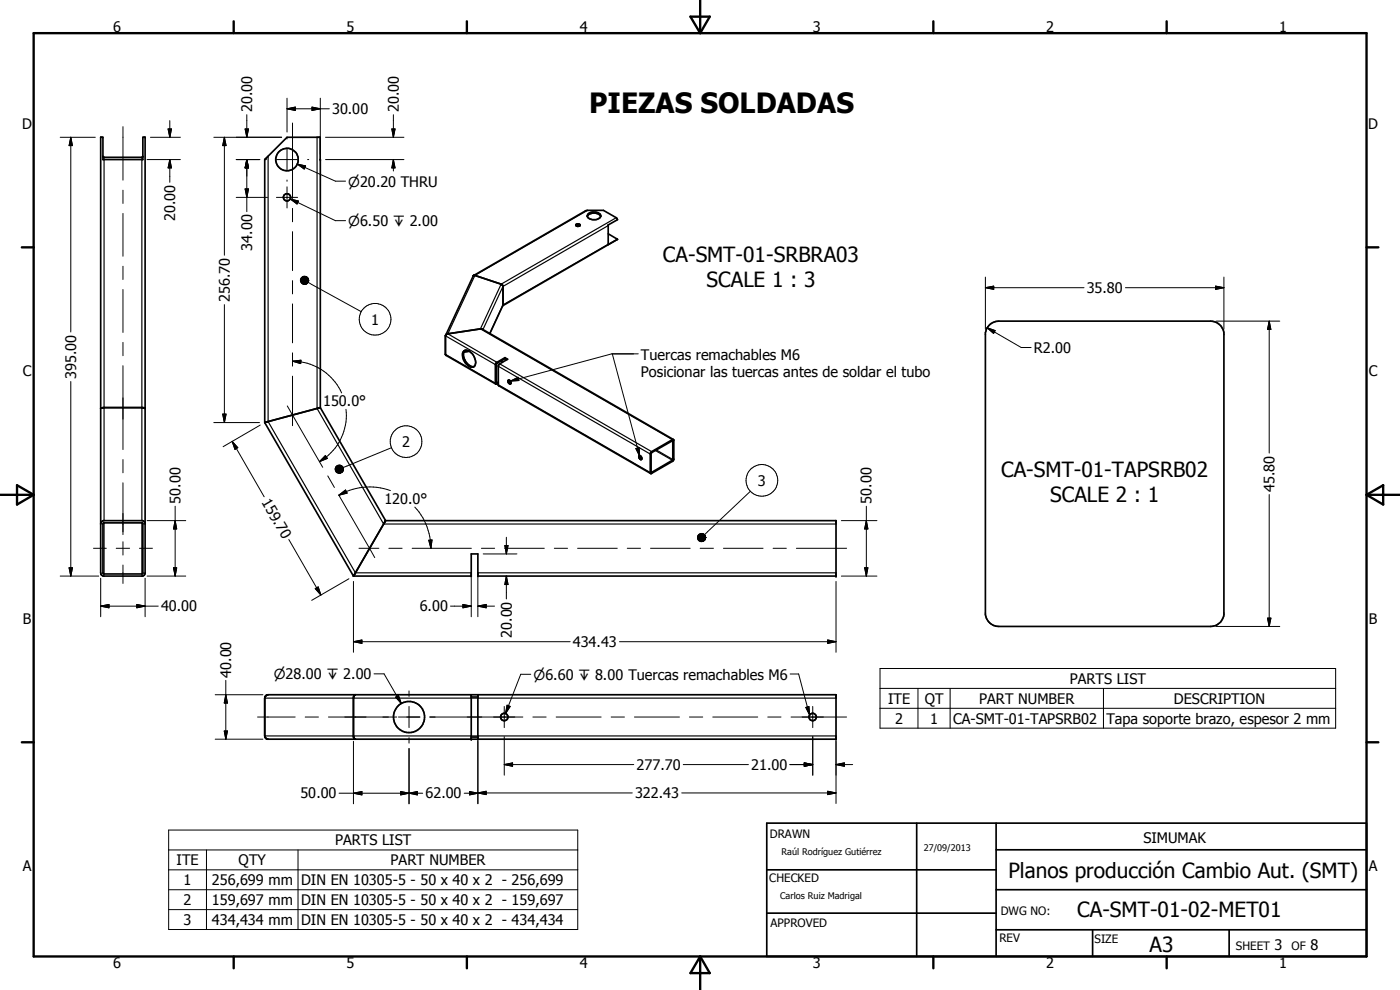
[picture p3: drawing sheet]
<svg xmlns="http://www.w3.org/2000/svg" width="420mm" height="297mm" viewBox="0 0 420 297" stroke-linecap="round" stroke-linejoin="round" font-family="sans-serif">
<g fill="none" stroke="#000" stroke-width=".51">
<path d="M30.2 41.2h.7v6.7h12v-6.7h.6v130.7l-.2 .6-.5 .3h-11.8l-.6-.3-.2-.6zM30.9 47l.3 .2h11.4l.3-.2M79.4 47.9h.1M79.4 47.9v78.9M79.5 47.9l6.6-6.7h10v81.1M96.1 47.9h.1M172.9 67.7l.6-.2 .6 .2M172.9 67.3l.7-.1 .5 .2a.57 .57 0 0 1-.7 .6 .57 .57 0 0 1-.5-.7zM176.3 64.9a2.49 2.49 0 0 1 4 0M176.5 64.2a2.55 2.55 0 0 1 3.8 .5 1.48 1.48 0 0 1-1.5 1.2h-1a1.3 1.3 0 0 1-1.4-1.6zM182.5 70.1l2.8 1.7M185.3 71.8l-2.8 1.6v-5.9l2.8-1.6-.4-.6-3.8-2.2-5.3 .1-33.7 19.5"/>
<path d="M185.3 71.8l-34.4 19.9M297.1 97.4l1.2-.8 1.5-.2h63.5a4.1 4.1 0 0 1 4 3.5v84.5a4.1 4.1 0 0 1-4 3.6h-63.5a4.1 4.1 0 0 1-4.1-3.6v-84.5l.5-1.4zM139.1 105.5a1.33 1.33 0 0 1 1.9 0 3.9 3.9 0 0 1 1.5 4.2 1.58 1.58 0 0 1-2.4-.4 3.4 3.4 0 0 1-1-3.8zM139.5 105.2a3.4 3.4 0 0 0 1.5 4.5l.6 .3h.7M140.8 105.4l-1.6 .2M147 100.1l3.9-8.4v-5.8l-.5-.6-8-2.7-.3 .1-8.3 17.9M148.8 115.2l-14.9-8.6-.2-.3v-5.5l.2-.4 10.8-1.7 57.4 33.2M149.6 115l-.8 .2M151.5 107.6l-2.5 1.5v5.8l.6-.3M151.5 107.3v.3M151.5 107.3l-2.5 1.5-.3 .5 .1 5.9M151.5 107.3l.8 .5-2.5 1.5-.2 .4v6l45.7 26.4"/>
<path d="M151.5 107.6l.6 .3M152.7 114l.2 .8 .4 .3M152.8 114h-.2a.64 .64 0 0 0-.1 .9 .64 .64 0 0 0 .8 .2M152.8 114l.4 .5 .1 .6M30.2 122.6l.8-.3h11.8l.7 .3M79.4 126.8l26.7 46M96.1 122.3l-16.7 4.5M96.1 122.3h.1M96.1 122.3l19.6 33.9M191.7 136.8a.64 .64 0 0 1 .8 .3 .64 .64 0 0 1-.1 .8l-.6-.4zM192 136.7l.1 .6 .5 .4M195.5 135.9l6.4-3.7v5.8l-6.3 3.7-.2-.1z"/>
<path d="M202 131.9l.2 .1v5.9l-.2 .3-6.7 3.9M202 131.9l-6.4 3.6-.4 .4-.1 6 .2 .2M30.2 157.2l.2-.6 .6-.4h11.8l.4 .2 .3 .8M31 157h11.8l.1 15-.2 .2h-11.5l-.3-.2zM115.7 156.2l-9.6 16.6M115.7 156.2h135.2v16.6h-107.5v-6.6h-2v6.6h-35.3M79.7 208.8l.8-.4h170.4v13.4h-170.6l-.5-.2-.4-.8v-11.3zM106.7 208.4l-.5 .4-.1 .7v11.3l.4 1M141.4 208.4v13.4M141.4 209.1h2M143.4 208.4v13.4M141.4 221.1h2"/>
<path d="M230.1 247h180v40h-180zM275.1 247v40M298.9 255h111.2M298.9 247v40M230.1 274h68.8M230.1 261h68.8M298.9 279h111.2M298.9 267h111.2M327.9 279v8M368.9 279v8"/>
<circle cx="86.1" cy="47.9" r="3.4"/>
<circle cx="86.1" cy="59.2" r="1.08"/>
<circle cx="122.7" cy="215.1" r="4.7"/>
<circle cx="151.3" cy="215.1" r="1.11"/>
<circle cx="243.9" cy="215.1" r="1.11"/>
</g>
<g fill="none" stroke="#000" stroke-width=".35">
<path d="M31.2 47.2v109M42.6 47.2v109M80.5 46.9v79.6l26.2 45.4h34.7M95.2 41.2v81.4l19.9 34.6h135.8M176.3 63.1l-33.8 19.5-8.1 17.6 14.7 8.5M182.5 73.3l-31.6 18.2-3.9 8.6M182.5 67.7l-31.6 18.2-6 13M184.9 65.3l-34.5 20-6.2 13.4 57.6 33.2M133.7 106.3l15 8.7M133.7 100.8l15 8.6M149 114.8l.1 .1M149.6 115.4l45.5 26.4"/>
<path d="M149.6 109.9l45.5 26.3M150 109.2l45.6 26.3M150.3 108.4l.5 .3M150.5 108.2l.6 .3M196.7 135.2l5.1 2.9M197 135l4.9 2.9M201.8 132.2l.1 .1M31.2 156.9v15.3M42.6 156.9v15.3M195.4 141.6l.2 .1M143.4 171.9h107.5M79.4 209.5h171.5"/>
<path d="M79.4 220.8h171.5"/>
</g>
<g fill="#000">
<circle cx="96.1" cy="47.9" r=".25"/>
<circle cx="250.9" cy="156.2" r=".25"/>
<circle cx="141.4" cy="172.8" r=".25"/>
<circle cx="143.4" cy="172.8" r=".25"/>
<circle cx="250.9" cy="172.8" r=".25"/>
<circle cx="141.4" cy="221.8" r=".25"/>
<circle cx="143.4" cy="221.8" r=".25"/>
<circle cx="250.9" cy="221.8" r=".25"/>
</g>
<g fill="none" stroke="#000" stroke-width=".71">
<path d="M10.1 9.9h400v277.1h-400zM70.1 6.4v3.5M140.1 6.4v3.5M207.2 5h5.8l-2.9 4.9zM210.1 0v9.9M280.1 6.4v3.5M350.1 6.4v3.5M6.6 74.2h3.5M410.1 74.2h3.6M.1 148.5h10M5.1 145.6l5 2.9-5 2.9zM410.1 148.5h10"/>
<path d="M410.1 148.5l5-2.9v5.8zM6.6 222.7h3.5M410.1 222.7h3.6M70.1 287v3.5M140.1 287v3.5M210.1 287v10M210.1 287l2.9 5h-5.8zM280.1 287v3.5M350.1 287v3.5"/>
</g>
<g fill="none" stroke="#000" stroke-width=".3">
<path d="M36.9 38v16.1M50.4 38.7h1.1l-.5 2.5zM51 36.2v5M73.6 38.7h1l-.5 2.5zM74.1 34.4v6.8M86.1 32.6l2.5-.5v1zM86.1 29.5v10.1M86.1 32.6h12.7M87.8 36.9v22.7M93.6 32.1l2.5 .5-2.5 .5zM96.1 29.5v16.8M117.6 38.7h1l-.5 2.5z"/>
<path d="M118.1 34.4v6.8M18.1 41.2h10.5M21.2 41.2l.5 2.5h-1zM21.2 41.2v58.4M36.9 57.1v3.9M44.1 47.9h10M45.2 41.2h8.9M51 47.9l.5 2.5h-1.1zM51 47.9v6.8M64.2 41.2h20.3M67.3 41.2l.5 2.5h-1zM67.3 41.2v35.4"/>
<path d="M70.9 47.9h7.1M70.9 59.2h9.4M73.6 56.7h1l-.5 2.5zM74.1 47.9l.5 2.5h-1zM74.1 47.9v15.6M79.6 47.9h.4M83 47.9h6.3M83 59.2h6.3M86.1 41.3v.4M86.1 44.7v6.4M86.1 54v.4M86.1 56v6.4"/>
<path d="M87.1 59.7l2.5 .6-.5 .9zM87.1 59.7l13.6 6.5h3M89.2 49.2l2.5 .6-.4 .9zM89.2 49.2l11.5 5.2h3M92.3 47.9h.4M97.7 47.9h23.5M97.7 41.2h23.5M118.1 47.9l.5 2.5h-1zM118.1 47.9v3.4M36.9 64.1v12.8M36.9 79.9v4M87.8 62.5v4"/>
<path d="M87.8 69.5v11.7M36.9 86.9v12.8M67.3 91.4v35.4M87.8 84.2v4M87.8 91.2v11.7M90.2 84l2.4 .1-2.4 .1zM90.2 84.2l2.4-.1-2.4 .4zM90.2 84.1h2.4M90.2 83.7l2.4 .4-2.4-.1zM90.2 84.5l2.4-.4-2.3 .7zM90.3 83.5l2.3 .6-2.4-.4zM90.3 84.8l2.3-.7-2.1 .9z"/>
<path d="M90.5 83.3l.2-.2 1.9 1zM90.5 83.3l2.1 .8-2.3-.6zM90.5 85l2.1-.9-1.9 1zM90.7 83.1l.2-.1 1.7 1.1zM90.7 85.1l1.9-1-1.7 1.2zM90.9 83l.3-.1 1.4 1.2zM90.9 85.3l1.7-1.2-1.4 1.2zM91.2 82.9h.3l1.1 1.2zM91.2 85.3l1.4-1.2-1.1 1.2zM91.5 82.9h.2l.9 1.2zM91.7 82.9l.3 .1 .6 1.1zM92 83l.6 1.1z"/>
<path d="M92.2 83.2l.4 .9zM92.4 83.4l.2 .7zM92.5 84.7l15.9 8.8M92.5 83.6l.1 .5zM92.6 84.1l-.9 1.2h-.2zM92.6 84.1l-.9 1.2zM92.6 84.1l-.6 1.1zM92.6 84.1l-.4 1zM92.6 84.1l-.2 .8zM92.6 84.1l-.1 .5zM92.6 84.1v.3zM295.7 86.3l2.5-.4v.9z"/>
<path d="M295.7 86.3h29.6M295.7 83.1v15.7M296.2 98.3l2.5 .9-.5 .8zM296.2 98.3l10.3 6h2.9M337.8 86.3h29.5M364.8 85.9l2.5 .4-2.5 .5zM364.9 96.4h19.2M367.3 83.1v15.7M380.9 96.4l.5 2.4h-1zM380.9 96.4v39.5M21.2 114.5v58.3M36.9 102.7v4"/>
<path d="M36.9 109.7v25.2M87.8 108.4l2.5-.3-.1 1zM87.8 105.9v4M87.8 112.9v14.8M87.8 108.4a16.1 16.1 0 0 1 14.7 9.5M153.2 114.3l2.3-1.1 .2 1zM183.8 106.2l8.2 30.7M191.5 106.2h-7.9l-30.4 8.1M36.9 137.9v4M64.2 126.8h13.7M66.8 124.2h1l-.5 2.6zM69.7 132.4l1.7 1.9-.9 .5z"/>
<path d="M69.7 132.4l9.6 16.7M78.1 127.6l-11.1 6.4M86.2 121.8l10.6 18.4M97.7 136.7l.5 .8-2.3 1zM100.9 139.9l.2-.2 2 1.1zM100.9 139.9l2.2 .9-2.4-.7zM101.1 139.7l.3-.1 1.7 1.2zM101.4 139.6h.2l1.5 1.2zM101.6 139.6l.3-.1 1.2 1.3zM101.9 139.5l.2 .1 1 1.2zM102.1 139.6l1 1.2zM102.4 139.7l.7 1.1z"/>
<path d="M102.6 139.8l.5 1zM102.8 140l.3 .8zM103.8 122.8a16.1 16.1 0 0 1-7.9 15.7M117.5 134.3l-14.6 6M190.8 134.6l1-.3 .2 2.6zM36.9 144.9v15.5M44.1 156.2h11.6M52.6 156.2l.4 2.5h-.9zM52.6 151.9v20.9M98.4 142.8l2 3.5M100.6 140.6l2.5 .2-2.5 .1zM100.6 140.9l2.5-.1-2.4 .4z"/>
<path d="M100.6 140.8h2.5M100.7 140.4l2.4 .4-2.5-.2zM100.7 141.2l2.4-.4-2.4 .6zM100.7 140.1l2.4 .7-2.4-.4zM100.7 141.4l2.4-.6-2.2 .8zM100.9 141.6l2.2-.8-2 1zM101.1 141.8l2-1-1.7 1.1zM101.4 141.9l1.7-1.1-1.5 1.2zM101.6 142l1.5-1.2-1.2 1.2zM101.7 148.6l2-1.6 .5 1zM101.8 148.8l10.7 18.5M102.9 140.3l.2 .5z"/>
<path d="M103.1 140.8l-1 1.2h-.2zM103.1 140.8l-1 1.2zM103.1 140.8l-.7 1.1zM103.1 140.8l-.5 .9zM103.1 140.8l-.3 .7zM103.1 140.8l-.2 .5zM103.1 140.8l-.1 .3zM117.2 147.2a18.5 18.5 0 0 0-15.5 1.4M124.5 152.1a18.1 18.1 0 0 1 4.8 12.4M225.2 147.4l-13.8 13M252.5 156.2h10.7M260 156.2l.5 2.5h-1z"/>
<path d="M260 151.9v20.9M380.9 148.4v39.6M18.1 172.8h11.5M20.7 170.3h1l-.5 2.5zM28.1 164.5h3.8M30.2 173.5v11.5M34.9 164.5h4M36.9 162.6v3.9M36.9 169.5v5.5M41.9 164.5h3.9M43.5 173.5v11.5M44.1 172.8h11.6"/>
<path d="M52.1 170.3h.9l-.4 2.5zM86.7 161.9l9.6 16.6M94.6 176.6l.9-.5 .8 2.4zM104.7 173.7l-11.2 6.4M106.1 174.5v21.2M107.7 164.5h6M116.7 164.5h4M123.7 164.5h17.8M128.7 162.1l1-.1-.4 2.5zM141.4 173.5v11.5M143.4 173.5v11.5M144.5 164.5h4"/>
<path d="M145 166.2h10.1M151.5 164.5h11.9M151.5 163.7h1l-.5 2.5zM152 172.8l.5 2.6h-1zM152 161.2v5M152 172.8v6.9M166.4 164.5h3.9M173.3 164.5h11.9M188.2 164.5h4M195.2 164.5h11.9M209.3 161.2l2.5 .1-2.5 .1zM209.3 161.4l2.5-.1-2.4 .4z"/>
<path d="M209.3 161.3h2.5M209.4 160.9l2.4 .4-2.5-.1zM209.4 161.7l2.4-.4-2.3 .6zM209.5 160.7l2.3 .6-2.4-.4zM209.5 161.9l2.3-.6-2.2 .8zM209.6 160.4l.2-.1 2 1zM209.6 160.4l2.2 .9-2.3-.6zM209.6 162.1l2.2-.8-2 1zM209.8 160.3l.3-.2 1.7 1.2zM209.8 162.3l2-1-1.7 1.1zM210.1 160.1h.2l1.5 1.2zM210.1 162.4l1.7-1.1-1.5 1.2z"/>
<path d="M210.1 164.5h4M210.3 160.1h.3l1.2 1.2zM210.3 162.5l1.5-1.2-1.2 1.2zM210.6 160.1h.3l.9 1.2zM210.9 160.1l.9 1.2zM211.1 160.2l.7 1.1zM211.4 160.3l.4 1zM211.5 160.5l.3 .8zM211.7 160.8l.1 .5zM211.8 161.3l-.9 1.2h-.3zM211.8 161.3l-.9 1.2zM211.8 161.3l-.7 1.1z"/>
<path d="M211.8 161.3l-.4 .9zM211.8 161.3l-.3 .8zM211.8 161.3l-.1 .5zM211.8 161.3l-.1 .2zM217.1 164.5h11.9M232 164.5h4M239 164.5h15.1M250.9 174.5v21.2M252.5 172.8h10.7M259.5 170.3h1l-.5 2.5zM30.2 181.9l2.5-.5v1zM30.2 181.9h17.3"/>
<path d="M41.1 181.4l2.4 .5-2.4 .5zM106.1 192.5l2.5-.5v1zM106.1 192.5h65M135.2 181.9h6.2M138.9 181.4l2.5 .5-2.5 .5zM143.4 181.9l2.5-.5v1zM143.4 181.9h5M185.9 192.5h65M248.4 192l2.5 .5-2.5 .5zM364.9 188h19.2M380.4 185.5h1l-.5 2.5zM64.6 208.4h14.3"/>
<path d="M67.3 219.3h1l-.5 2.5zM67.8 208.4l.5 2.5h-1zM67.8 204.1v17.7M77.3 215.1h11.3M91.6 215.1h4M98.6 215.1h20.5M112.3 202.2h3l5.1 8.9M118.7 209.2l.9-.5 .8 2.4zM119.6 215.1h6.5M122.8 207.3v1.7M122.8 212v6.3M128.9 215.1h28"/>
<path d="M151.3 212v6.3M152.2 211.6l.9 .4-1.4 2.1zM159.3 202.3h-3l-4.6 11.8M159.9 215.1h4M166.9 215.1h13.5M183.4 215.1h4M190.4 215.1h13.5M206.9 215.1h4M213.9 215.1h13.5M230.4 215.1h4M237.1 202.2h2.6l3.3 12.3M237.4 215.1h16.7"/>
<path d="M241.8 212.3l1-.3 .2 2.5zM243.9 212v6.3M264.1 200.6h136.7v17.9h-136.7zM264.1 206.5h136.7M264.1 212.5h136.7M275.5 206.5v12M285.1 206.5v12M331.2 206.5v12M64.6 221.8h14.3M101.8 238h25.1M106.1 238l2.5-.5v1zM106.1 222.4v18.8"/>
<path d="M120.3 237.5l2.5 .5-2.5 .5zM120.3 237.5l5 1v-1l-5 1zM122.8 238l2.5-.5v1zM122.8 221.3v1.7M122.8 224.6v16.6M139.3 238h4.1M140.9 237.5l2.5 .5-2.5 .5zM143.4 237.9l2.5-.5v1zM143.4 237.9h46.4M143.4 222.4v18.8M151.3 229.4l2.5-.5v1zM151.3 221v11.6"/>
<path d="M151.3 229.4h38.9M204.6 237.9h46.3M205.1 229.4h19.5M237.1 229.4h6.8M241.4 228.9l2.5 .5-2.5 .5zM243.9 221v11.6M248.4 237.4l2.5 .5-2.5 .5zM250.9 229.4l2.5-.5v1zM250.9 222.4v18.7M250.9 229.4h5M50.6 249h122.8v29.9h-122.8zM50.6 255h122.8"/>
<path d="M62 255v23.9M89.4 255v23.9M50.6 261h122.8M50.6 267h122.8M50.6 272.9h122.8"/>
<circle cx="112.6" cy="95.8" r="4.7"/>
<circle cx="121.8" cy="132.5" r="4.8"/>
<circle cx="228.7" cy="144.1" r="4.7"/>
</g>
<g fill="#000">
<path d="M50.4 38.7h1.1l-.5 2.5zM73.6 38.7h1l-.5 2.5zM86.1 32.6l2.5-.5v1zM93.6 32.1l2.5 .5-2.5 .5zM117.6 38.7h1l-.5 2.5zM21.2 41.2l.5 2.5h-1zM51 47.9l.5 2.5h-1.1zM67.3 41.2l.5 2.5h-1zM73.6 56.7h1l-.5 2.5zM74.1 47.9l.5 2.5h-1zM89.2 49.2l2.5 .6-.4 .9zM118.1 47.9l.5 2.5h-1z"/>
<path d="M87.1 59.7l2.5 .6-.5 .9zM92.5 83.6l.1 .5zM92.4 83.4l.2 .7zM92.2 83.2l.4 .9zM92 83l.6 1.1zM91.7 82.9l.3 .1 .6 1.1zM91.5 82.9h.2l.9 1.2zM91.2 82.9h.3l1.1 1.2zM90.9 83l.3-.1 1.4 1.2zM90.7 83.1l.2-.1 1.7 1.1zM90.5 83.3l.2-.2 1.9 1zM90.5 83.3l2.1 .8-2.3-.6z"/>
<path d="M90.3 83.5l2.3 .6-2.4-.4zM90.2 84.5l2.4-.4-2.3 .7zM90.3 84.8l2.3-.7-2.1 .9zM90.5 85l2.1-.9-1.9 1zM90.7 85.1l1.9-1-1.7 1.2zM90.9 85.3l1.7-1.2-1.4 1.2zM91.2 85.3l1.4-1.2-1.1 1.2zM92.6 84.1l-.9 1.2h-.2zM92.6 84.1l-.9 1.2zM92.6 84.1l-.6 1.1zM92.6 84.1l-.4 1zM92.6 84.1l-.2 .8z"/>
<path d="M92.6 84.1l-.1 .5zM92.6 84.1v.3zM295.7 86.3l2.5-.4v.9zM296.2 98.3l2.5 .9-.5 .8zM364.8 85.9l2.5 .4-2.5 .5zM380.9 96.4l.5 2.4h-1zM87.8 108.4l2.5-.3-.1 1zM153.2 114.3l2.3-1.1 .2 1zM66.8 124.2h1l-.5 2.6zM69.7 132.4l1.7 1.9-.9 .5zM97.7 136.7l.5 .8-2.3 1zM190.8 134.6l1-.3 .2 2.6z"/>
<path d="M52.6 156.2l.4 2.5h-.9zM102.9 140.3l.2 .5zM102.8 140l.3 .8zM102.6 139.8l.5 1zM102.4 139.7l.7 1.1zM102.1 139.6l1 1.2zM101.9 139.5l.2 .1 1 1.2zM101.6 139.6l.3-.1 1.2 1.3zM101.4 139.6h.2l1.5 1.2zM101.1 139.7l.3-.1 1.7 1.2zM100.9 139.9l.2-.2 2 1.1zM100.9 139.9l2.2 .9-2.4-.7z"/>
<path d="M100.7 140.1l2.4 .7-2.4-.4zM100.7 141.2l2.4-.4-2.4 .6zM100.7 141.4l2.4-.6-2.2 .8zM100.9 141.6l2.2-.8-2 1zM101.1 141.8l2-1-1.7 1.1zM101.4 141.9l1.7-1.1-1.5 1.2zM101.6 142l1.5-1.2-1.2 1.2zM103.1 140.8l-1 1.2h-.2zM103.1 140.8l-1 1.2zM103.1 140.8l-.7 1.1zM103.1 140.8l-.5 .9zM103.1 140.8l-.3 .7z"/>
<path d="M103.1 140.8l-.2 .5zM103.1 140.8l-.1 .3zM101.7 148.6l2-1.6 .5 1zM260 156.2l.5 2.5h-1zM20.7 170.3h1l-.5 2.5zM52.1 170.3h.9l-.4 2.5zM94.6 176.6l.9-.5 .8 2.4zM128.7 162.1l1-.1-.4 2.5zM151.5 163.7h1l-.5 2.5zM152 172.8l.5 2.6h-1zM211.7 160.8l.1 .5zM211.5 160.5l.3 .8z"/>
<path d="M211.4 160.3l.4 1zM211.1 160.2l.7 1.1zM210.9 160.1l.9 1.2zM210.6 160.1h.3l.9 1.2zM210.3 160.1h.3l1.2 1.2zM210.1 160.1h.2l1.5 1.2zM209.8 160.3l.3-.2 1.7 1.2zM209.6 160.4l.2-.1 2 1zM209.6 160.4l2.2 .9-2.3-.6zM209.5 160.7l2.3 .6-2.4-.4zM209.4 161.7l2.4-.4-2.3 .6zM209.5 161.9l2.3-.6-2.2 .8z"/>
<path d="M209.6 162.1l2.2-.8-2 1zM209.8 162.3l2-1-1.7 1.1zM210.1 162.4l1.7-1.1-1.5 1.2zM210.3 162.5l1.5-1.2-1.2 1.2zM211.8 161.3l-.9 1.2h-.3zM211.8 161.3l-.9 1.2zM211.8 161.3l-.7 1.1zM211.8 161.3l-.4 .9zM211.8 161.3l-.3 .8zM211.8 161.3l-.1 .5zM211.8 161.3l-.1 .2zM259.5 170.3h1l-.5 2.5z"/>
<path d="M30.2 181.9l2.5-.5v1zM41.1 181.4l2.4 .5-2.4 .5zM106.1 192.5l2.5-.5v1zM138.9 181.4l2.5 .5-2.5 .5zM143.4 181.9l2.5-.5v1zM248.4 192l2.5 .5-2.5 .5zM380.4 185.5h1l-.5 2.5zM67.3 219.3h1l-.5 2.5zM67.8 208.4l.5 2.5h-1zM118.7 209.2l.9-.5 .8 2.4zM152.2 211.6l.9 .4-1.4 2.1zM241.8 212.3l1-.3 .2 2.5z"/>
<path d="M106.1 238l2.5-.5v1zM120.3 237.5l2.5 .5-2.5 .5zM122.8 238l2.5-.5v1zM140.9 237.5l2.5 .5-2.5 .5zM143.4 237.9l2.5-.5v1zM151.3 229.4l2.5-.5v1zM241.4 228.9l2.5 .5-2.5 .5zM248.4 237.4l2.5 .5-2.5 .5zM250.9 229.4l2.5-.5v1z"/>
</g>
<path d="M90.2 83.9h2.4M90.2 84.3h2.4M100.6 140.6h2.5M209.3 161.1h2.5M209.3 161.5h2.5" fill="none" stroke="#000" stroke-width=".38"/>
<path d="M100.6 141h2.5" fill="none" stroke="#000" stroke-width=".42"/>
<text font-size="8.4" x="176.8" y="34">PIEZAS SOLDADAS</text>
<g font-size="6.3">
<text x="199" y="78.6">CA-SMT-01-SRBRA03</text>
<text x="212" y="86.1">SCALE 1 : 3</text>
<text x="300.4" y="143">CA-SMT-01-TAPSRB02</text>
<text x="315.2" y="150.5">SCALE 2 : 1</text>
<text x="302.6" y="263.3">Planos producción Cambio Aut. (SMT)</text>
<text x="323.3" y="275.1">CA-SMT-01-02-MET01</text>
<text x="345" y="285.6">A3</text>
</g>
<g font-size="4.4">
<text x="34" y="9.6">6</text>
<text x="104" y="9.6">5</text>
<text x="174" y="9.6">4</text>
<text x="244" y="9.6">3</text>
<text x="313.9" y="9.6">2</text>
<text x="383.9" y="9.6">1</text>
<text x="75.7" y="33.6" transform="rotate(-90 75.7 33.6)">20.00</text>
<text x="99.6" y="34.2">30.00</text>
<text x="119.7" y="33.6" transform="rotate(-90 119.7 33.6)">20.00</text>
<text x="6.7" y="38.7">D</text>
<text x="410.6" y="38.7">D</text>
<text x="52.6" y="66.4" transform="rotate(-90 52.6 66.4)">20.00</text>
<text x="75.7" y="75.2" transform="rotate(-90 75.7 75.2)">34.00</text>
<text x="326.1" y="87.9">35.80</text>
<text x="68.9" y="90.6" transform="rotate(-90 68.9 90.6)">256.70</text>
<text x="111.4" y="97.4">1</text>
<text x="192.4" y="107.9">Tuercas remachables M6</text>
<text x="310.2" y="105.9">R2.00</text>
<text x="6.8" y="112.9">C</text>
<text x="22.8" y="113.7" transform="rotate(-90 22.8 113.7)">395.00</text>
<text x="192.4" y="113.1">Posicionar las tuercas antes de soldar el tubo</text>
<text x="410.8" y="112.9">C</text>
<text x="97" y="122">150.0°</text>
<text x="120.7" y="134.2">2</text>
<text x="227.4" y="145.8">3</text>
<text x="382.5" y="147.6" transform="rotate(-90 382.5 147.6)">45.80</text>
<text x="54.2" y="151.1" transform="rotate(-90 54.2 151.1)">50.00</text>
<text x="78.3" y="150.5" transform="rotate(60 78.3 150.5)">159.70</text>
<text x="115.3" y="151.3">120.0°</text>
<text x="261.6" y="151.1" transform="rotate(-90 261.6 151.1)">50.00</text>
<text x="48.3" y="183.5">40.00</text>
<text x="126" y="183.5">6.00</text>
<text x="6.9" y="187.2">B</text>
<text x="153.6" y="191.3" transform="rotate(-90 153.6 191.3)">20.00</text>
<text x="410.8" y="187.2">B</text>
<text x="171.9" y="194.1">434.43</text>
<text x="69.4" y="203.4" transform="rotate(-90 69.4 203.4)">40.00</text>
<text x="321" y="205.1">PARTS LIST</text>
<text x="266.5" y="211.1">ITE</text>
<text x="277.5" y="211.2">QT</text>
<text x="293.9" y="211.1">PART NUMBER</text>
<text x="352.3" y="211.2">DESCRIPTION</text>
<text x="268.6" y="217.1">2</text>
<text x="279.1" y="217.1">1</text>
<text x="286.1" y="217.1">CA-SMT-01-TAPSRB02</text>
<text x="332.1" y="217.2">Tapa soporte brazo, espesor 2 mm</text>
<text x="191" y="231">277.70</text>
<text x="225.4" y="231">21.00</text>
<text x="90.2" y="239.6">50.00</text>
<text x="127.7" y="239.6">62.00</text>
<text x="190.6" y="239.5">322.43</text>
<text x="100.6" y="253.7">PARTS LIST</text>
<text x="343.1" y="252.9">SIMUMAK</text>
<text x="6.8" y="261.5">A</text>
<text x="53" y="259.6">ITE</text>
<text x="71.6" y="259.6">QTY</text>
<text x="117.2" y="259.6">PART NUMBER</text>
<text x="410.8" y="261.5">A</text>
<text x="55.1" y="265.6">1</text>
<text x="63.6" y="265.6">256,699 mm</text>
<text x="90.4" y="265.6">DIN EN 10305-5 - 50 x 40 x 2 - 256,699</text>
<text x="55.1" y="271.6">2</text>
<text x="63.6" y="271.6">159,697 mm</text>
<text x="90.4" y="271.6">DIN EN 10305-5 - 50 x 40 x 2 - 159,697</text>
<text x="55.1" y="277.5">3</text>
<text x="63.6" y="277.5">434,434 mm</text>
<text x="90.4" y="277.5">DIN EN 10305-5 - 50 x 40 x 2 - 434,434</text>
<text x="382.5" y="285">3</text>
<text x="393.3" y="285">8</text>
<text x="34" y="290.6">6</text>
<text x="104" y="290.6">5</text>
<text x="174" y="290.6">4</text>
<text x="244" y="290.6">3</text>
<text x="313.9" y="290.6">2</text>
<text x="383.9" y="290.6">1</text>
</g>
<g font-size="4.2">
<text x="104.5" y="56">n20.20 THRU</text>
<text x="104.5" y="67.9">n6.50 x 2.00</text>
<text x="82.2" y="203.8">n28.00 x 2.00</text>
<text x="160.1" y="203.9">n6.60 x 8.00 Tuercas remachables M6</text>
</g>
<g font-size="3.5">
<text x="231" y="251.5">DRAWN</text>
<text x="230.9" y="264.6">CHECKED</text>
<text x="300.3" y="274.5">DWG NO:</text>
<text x="231.3" y="278.3">APPROVED</text>
<text x="299.9" y="282.6">REV</text>
<text x="328.5" y="283.1">SIZE</text>
<text x="370.9" y="285">SHEET</text>
<text x="387.6" y="285">OF</text>
</g>
<g font-size="2.7">
<text x="234.5" y="256.6">Raúl Rodríguez Gutiérrez</text>
<text x="277.2" y="255.3">27/09/2013</text>
<text x="234.1" y="269.7">Carlos Ruiz Madrigal</text>
</g>
</svg>
